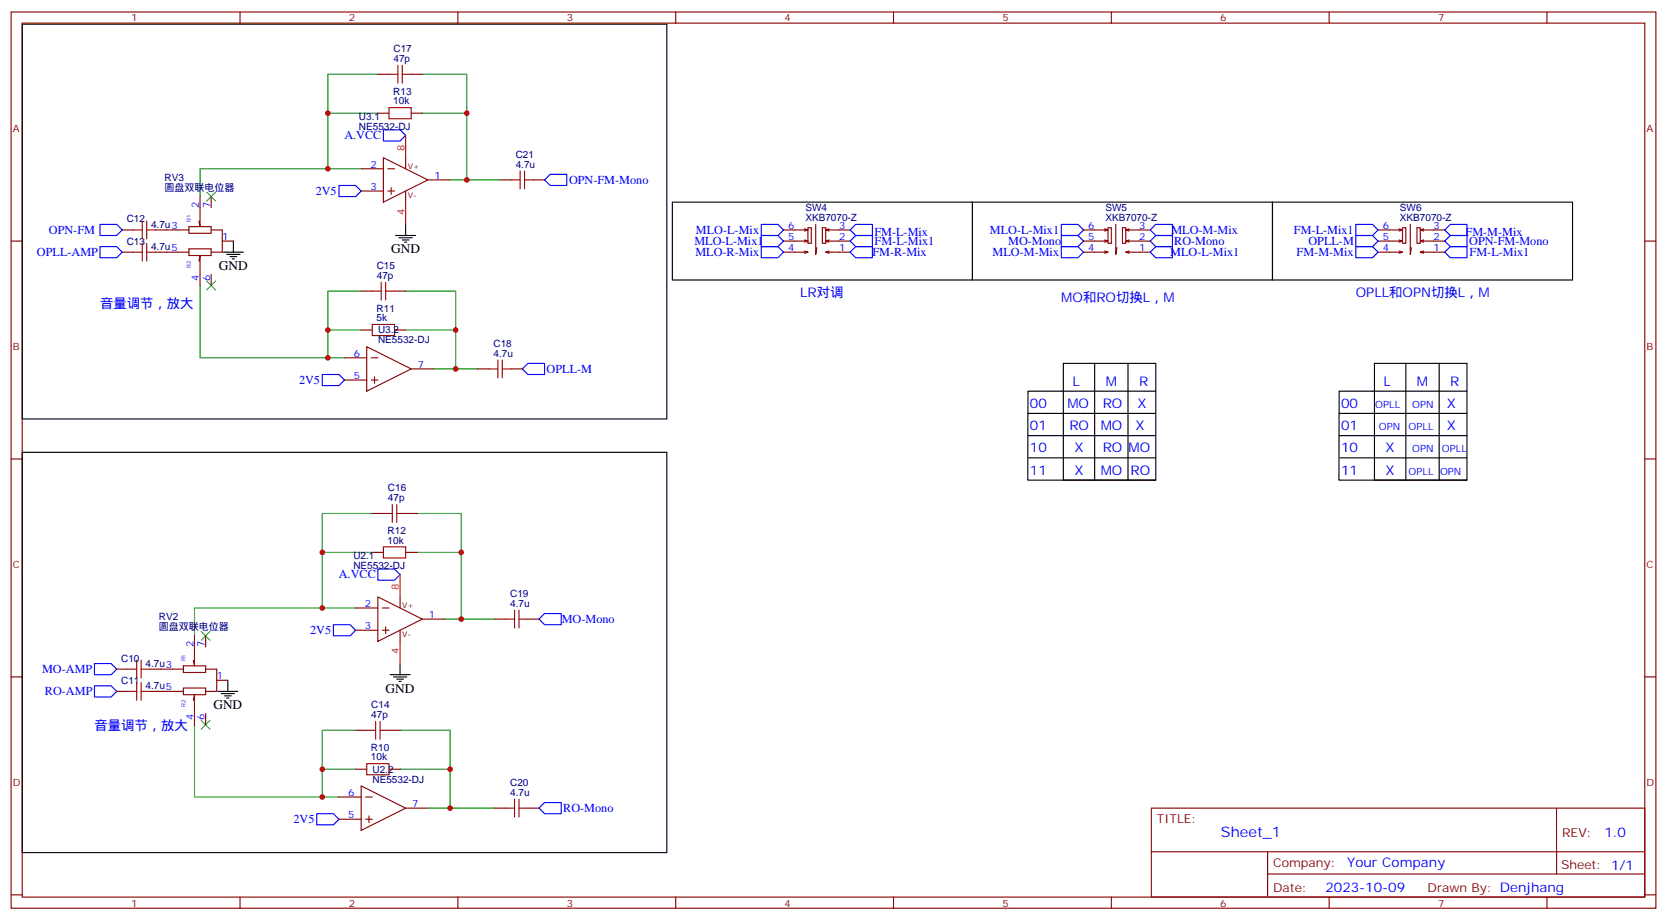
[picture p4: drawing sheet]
<svg xmlns="http://www.w3.org/2000/svg" width="529mm" height="292mm" viewBox="0 0 529 292" stroke-linecap="round" stroke-linejoin="round" font-family="sans-serif">
<g fill="none" stroke="#870000" stroke-width=".35">
<path d="M3.5 3.8h522.1v284.3h-522.1zM7.1 7.3h515v277.3h-515zM76.2 3.8v3.5M145.3 3.8v3.5M214.5 3.8v3.5M283.6 3.8v3.5M352.8 3.8v3.5M421.9 3.8v3.5M491.1 3.8v3.5M119.9 23.6h3.6M119.9 35.9h3.6M130.5 23.6h3.6"/>
<path d="M130.5 35.9h3.6M114.7 53.6h7M121.7 50l14.1 7.1-14.1 7zM123.1 53.6h2.1M124.2 59.5v2.2M128.8 50v3.6M135.8 57.1h7.1M158.7 57.1h3.6M169.3 57.1h3.6M3.5 76.5h3.6M38.8 73h3.5M49.4 73h10.6"/>
<path d="M60 71.9h7v2.1h-7zM60 79h7v2.1h-7zM63.5 62.4v9.5l-.4-1.8M67 73h3.6v7h-3.6M67 62.4v3.5M70.6 76.5h3.5M114.7 60.6h7M123.1 60.6h2.1M128.8 60.6v3.5M255.4 79.7l1.1 .3h-7.8M255.4 76.1l1.1 .4h-7.8M255.4 72.6l1.1 .4h-7.8"/>
<path d="M256.5 72.2h1v5h-1zM256.5 76.5l-1.1 .3M256.5 73l-1.1 .3M258.9 71.2v9.5l.4-2.1M261.1 72.2h1v5h-1zM262.1 76.5l1.1 .3M262.1 73l1.1 .3M263.2 79.7l-1.1 .3h7.8M263.2 76.1l-1.1 .4h7.8M263.2 72.6l-1.1 .4h7.8M350.7 79.7l1 .3h-7.7M350.7 76.1l1 .4h-7.7"/>
<path d="M350.7 72.6l1 .4h-7.7M351.7 72.2h1.1v5h-1.1zM351.7 76.5l-1 .3M351.7 73l-1 .3M354.2 71.2v9.5l.3-2.1M356.3 72.2h1.1v5h-1.1zM357.4 76.5l1 .3M357.4 73l1 .3M358.4 79.7l-1 .3h7.7M358.4 76.1l-1 .4h7.7M358.4 72.6l-1 .4h7.7M444.1 79.7l1.1 .3h-7.8"/>
<path d="M444.1 76.1l1.1 .4h-7.8M444.1 72.6l1.1 .4h-7.8M445.2 72.2h1.1v5h-1.1zM445.2 76.5l-1.1 .3M445.2 73l-1.1 .3M447.7 71.2v9.5l.3-2.1M449.8 72.2h1v5h-1zM450.8 76.5l1.1 .3M450.8 73l1.1 .3M451.9 79.7l-1.1 .3h7.8M451.9 76.1l-1.1 .4h7.8M451.9 72.6l-1.1 .4h7.8"/>
<path d="M522.1 76.5h3.5M38.8 80h3.5M49.4 80h10.6M63.1 82.8l.4-1.7v9.5M67 87.1v3.5M114.7 92.4h3.5M125.2 92.4h3.6M256.5 80l-1.1 .4M262.1 80l1.1 .4M351.7 80l-1 .4M357.4 80l1 .4M445.2 80l-1.1 .4"/>
<path d="M450.8 80l1.1 .4M109.4 113.5h7M114.7 104.7h3.5M116.4 110l14.1 7.1-14.1 7zM117.8 113.5h2.1M118.9 119.5v2.1M125.2 104.7h3.6M130.5 117.1h7.1M151.7 117.1h3.5M162.3 117.1h3.5M109.4 120.6h7M117.8 120.6h2.1"/>
<path d="M3.5 145.6h3.6M522.1 145.6h3.5M118.2 162.9h3.5M118.2 175.3h3.5M128.8 162.9h3.5M128.8 175.3h3.5M112.9 192.9h7M112.9 200h7M119.9 189.4l14.2 7-14.2 7.1zM121.4 192.9h2.1M121.4 200h2.1M122.4 198.9v2.1"/>
<path d="M127 189.4v3.5M127 200v3.5M134.1 196.4h7M157 196.4h3.5M167.6 196.4h3.5M3.5 214.8h3.6M37 219.4h3.6M37 212.3h3.6M47.6 219.4h10.6M47.6 212.3h10.6M58.2 211.2h7.1v2.2h-7.1zM58.2 218.3h7.1v2.1h-7.1z"/>
<path d="M61.7 201.7v9.5l-.3-1.7M65.3 212.3h3.5v7.1h-3.5M65.3 201.7v3.5M68.8 215.8h3.5M522.1 214.8h3.5M61.4 222.2l.3-1.8v9.5M65.3 226.4v3.5M112.9 231.7h3.5M123.5 231.7h3.5M107.6 252.9h7.1M107.6 259.9h7.1M112.9 244.1h3.5"/>
<path d="M114.7 249.3l14.1 7.1-14.1 7.1zM116.1 252.9h2.1M116.1 259.9h2.1M117.1 258.9v2.1M123.5 244.1h3.5M128.8 256.4h7M157 256.4h3.5M167.6 256.4h3.5M365.5 256.4h156.6v28.2h-156.6zM494.1 256.4v20.9M365.5 270.2h156.5M402.4 277.3h119.6"/>
<path d="M402.4 270.2v14.2M3.5 283.9h3.6M76.2 284.6v3.5M145.3 284.6v3.5M214.5 284.6v3.5M283.6 284.6v3.5M352.8 284.6v3.5M421.9 284.6v3.5M491.1 284.6v3.5M522.1 283.9h3.5"/>
</g>
<g fill="none" stroke="#00f" stroke-width=".35">
<path d="M107.6 58.8h5.3l1.8 1.8-1.8 1.8h-5.3zM121.7 41.2h5.3l1.8 1.8-1.8 1.7h-5.3zM172.9 57.1l1.7-1.8h5.3v3.5h-5.3zM31.7 71.2h5.3l1.8 1.8-1.8 1.7h-5.3zM31.7 78.2h5.3l1.8 1.8-1.8 1.8h-5.3zM241.7 74.7h5.2l1.8 1.8-1.8 1.7h-5.2zM241.7 71.2h5.2l1.8 1.8-1.8 1.7h-5.2zM241.7 78.2h5.2l1.8 1.8-1.8 1.8h-5.2zM271.6 74.7h5.3v3.5h-5.3l-1.7-1.7zM271.6 71.2h5.3v3.5h-5.3l-1.7-1.7zM271.6 78.2h5.3v3.6h-5.3l-1.7-1.8zM336.9 74.7h5.3l1.8 1.8-1.8 1.7h-5.3z"/>
<path d="M336.9 78.2h5.3l1.8 1.8-1.8 1.8h-5.3zM336.9 71.2h5.3l1.8 1.8-1.8 1.7h-5.3zM365.1 76.5l1.8-1.8h5.3v3.5h-5.3zM365.1 73l1.8-1.8h5.3v3.5h-5.3zM430.4 71.2h5.3l1.7 1.8-1.7 1.7h-5.3zM430.4 78.2h5.3l1.7 1.8-1.7 1.8h-5.3zM430.4 74.7h5.3l1.7 1.8-1.7 1.7h-5.3zM458.6 73l1.8-1.8h5.3v3.5h-5.3zM458.6 76.5l1.8-1.8h5.3v3.5h-5.3zM365.1 80l1.8-1.8h5.3v3.6h-5.3zM458.6 80l1.8-1.8h5.3v3.6h-5.3zM102.3 118.8h5.3l1.8 1.8-1.8 1.7h-5.3z"/>
<path d="M165.8 117.1l1.8-1.8h5.3v3.5h-5.3zM105.8 198.2h5.3l1.8 1.8-1.8 1.7h-5.3zM119.9 180.6h5.3l1.8 1.7-1.8 1.8h-5.3zM172.9 194.7h5.3v3.5h-5.3l-1.8-1.8zM30 210.5h5.3l1.7 1.8-1.7 1.8h-5.3zM30 217.6h5.3l1.7 1.8-1.7 1.7h-5.3zM100.5 258.2h5.3l1.8 1.7-1.8 1.8h-5.3zM172.9 254.6h5.3v3.6h-5.3l-1.8-1.8z"/>
</g>
<g fill="none" stroke="#008700" stroke-width=".35">
<path d="M119.9 23.6h-15.8v12.3M119.9 35.9h-15.8v17.7M134.1 23.6h14.1v12.3M134.1 35.9h14.1v21.2h-5.3M114.7 53.6h-51.2v8.8M148.2 57.1h10.5M63.5 90.6v22.9h45.9M114.7 92.4h-10.6v12.3M128.8 92.4h15.8v12.3M114.7 104.7h-10.6v8.8M128.8 104.7h15.8v12.4h-7M144.6 117.1h7.1"/>
<path d="M118.2 162.9h-15.9v12.4M118.2 175.3h-15.9v17.6M132.3 162.9h14.1v12.4M132.3 175.3h14.1v21.1h-5.3M112.9 192.9h-51.2v8.8M146.4 196.4h10.6M61.7 229.9v23h45.9M112.9 231.7h-10.6v12.4M127 231.7h15.9v12.4M112.9 244.1h-10.6v8.8M127 244.1h15.9v12.3h-7.1M142.9 256.4h14.1"/>
</g>
<g fill="none" stroke="#a10000" stroke-width=".35">
<path d="M123.5 34.1h7v3.6h-7zM123.5 23.6h2.8M126.3 20.7v5.7M127.7 23.6h2.8M127.7 20.7v5.7M162.3 57.1h2.8M165.1 54.3v5.6M166.5 54.3v5.6M166.5 57.1h2.8M42.3 73h2.9M45.2 70.1v5.7M45.2 77.2v5.6"/>
<path d="M46.6 70.1v5.7M46.6 77.2v5.6M46.6 73h2.8M42.3 80h2.9M46.6 80h2.8M118.2 92.4h2.8M121 89.5v5.7M122.4 92.4h2.8M122.4 89.5v5.7M118.2 102.9h7v3.6h-7zM155.2 117.1h2.8M158 114.2v5.7"/>
<path d="M159.5 114.2v5.7M159.5 117.1h2.8M121.7 173.5h7.1v3.5h-7.1zM121.7 162.9h2.8M124.5 160.1v5.6M125.9 162.9h2.9M125.9 160.1v5.6M160.5 196.4h2.8M163.3 193.6v5.6M164.7 193.6v5.6M164.7 196.4h2.9M40.6 219.4h2.8"/>
<path d="M40.6 212.3h2.8M43.4 209.5v5.6M43.4 216.5v5.7M44.8 219.4h2.8M44.8 209.5v5.6M44.8 216.5v5.7M44.8 212.3h2.8M116.4 231.7h2.8M119.2 228.9v5.6M120.6 231.7h2.9M120.6 228.9v5.6M116.4 242.3h7.1v3.5h-7.1z"/>
<path d="M160.5 256.4h2.8M163.3 253.6v5.6M164.7 253.6v5.6M164.7 256.4h2.9"/>
</g>
<g fill="none" stroke="#000" stroke-width=".35">
<path d="M7.1 7.7h204.6v125.2h-204.6zM74.1 76.5v3.5M125.6 74.7h6.3M126.6 75.4h4.3M127.7 76.1h2.1M128.4 76.8h.7M128.8 71.2v3.5M213.4 64.1h95.3v24.7h-95.3zM308.7 64.1h95.2v24.7h-95.2zM403.9 64.1h95.3v24.7h-95.3zM70.9 80h6.4M72 80.7h4.2"/>
<path d="M73 81.4h2.1M73.7 82.1h.7M337.5 115.3h29.4v37h-29.4zM347.5 115.3v37M358.1 115.3v37M436.3 115.3h29.4v37h-29.4zM446.3 115.3v37M456.8 115.3v37M326.3 138.2h40.6M326.3 131.2h40.6M366.9 124.1h-40.6l-.1 28.2h40.6M425.1 138.2h40.6"/>
<path d="M425.1 131.2h40.6M465.7 124.1h-40.6l-.1 28.2h40.6M7.1 143.5h204.6v127h-204.6zM326.5 145.3h40.2M425.3 145.3h40.2M69.1 219.4h6.4M72.3 215.8v3.6M123.8 214.1h6.4M124.9 214.8h4.2M125.9 215.5h2.2M126.6 216.2h.8M127 210.5v3.6"/>
<path d="M70.2 220.1h4.2M71.3 220.8h2.1M72 221.5h.7"/>
</g>
<path d="M65.6 61l2.8 2.8M68.4 61l-2.8 2.8M65.6 89.2l2.8 2.8M68.4 89.2l-2.8 2.8M63.9 200.3l2.8 2.8M66.7 200.3l-2.8 2.8M63.9 228.5l2.8 2.9M66.7 228.5l-2.8 2.9" fill="none" stroke="#3c3" stroke-width=".35"/>
<path d="M128.8 43v7M128.8 64.1v7.1M127 182.3v7.1M127 203.5v7" fill="none" stroke="#f00" stroke-width=".35"/>
<g fill="#c00">
<circle cx="144.6" cy="117.1" r=".88"/>
<circle cx="148.2" cy="57.1" r=".88"/>
<circle cx="148.2" cy="35.9" r=".88"/>
<circle cx="104.1" cy="35.9" r=".88"/>
<circle cx="104.1" cy="53.6" r=".88"/>
<circle cx="144.6" cy="104.7" r=".88"/>
<circle cx="104.1" cy="104.7" r=".88"/>
<circle cx="104.1" cy="113.5" r=".88"/>
<circle cx="142.9" cy="256.4" r=".88"/>
<circle cx="146.4" cy="196.4" r=".88"/>
<circle cx="146.4" cy="175.3" r=".88"/>
<circle cx="102.3" cy="175.3" r=".88"/>
<circle cx="102.3" cy="192.9" r=".88"/>
<circle cx="142.9" cy="244.1" r=".88"/>
<circle cx="102.3" cy="244.1" r=".88"/>
<circle cx="102.3" cy="252.9" r=".88"/>
</g>
<text font-size="4.6" fill="#00f" x="387.6" y="265.4">Sheet_1</text>
<g font-size="4.2">
<text x="124.2" y="80.4">GND</text>
<text x="69.5" y="85.7">GND</text>
<text x="122.4" y="219.7">GND</text>
<text x="67.7" y="225">GND</text>
</g>
<g font-size="4.2" fill="#00f">
<text x="254" y="94.1">LR对调</text>
<text x="336.9" y="95.9">MO和RO切换L，M</text>
<text x="430.4" y="94.1">OPLL和OPN切换L，M</text>
<text x="31.7" y="97.6">音量调节，放大</text>
<text x="340.4" y="122.3">L</text>
<text x="351" y="122.3">M</text>
<text x="361.6" y="122.3">R</text>
<text x="439.2" y="122.3">L</text>
<text x="449.8" y="122.3">M</text>
<text x="460.4" y="122.3">R</text>
<text x="326.9" y="129.4">00</text>
<text x="338.8" y="129.4">MO</text>
<text x="350" y="129.4">RO</text>
<text x="361.1" y="129.4">X</text>
<text x="425.7" y="129.4">00</text>
<text x="459.2" y="129.4">X</text>
<text x="326.9" y="136.5">01</text>
<text x="339.4" y="136.5">RO</text>
<text x="349.4" y="136.5">MO</text>
<text x="360.5" y="136.5">X</text>
<text x="425.7" y="136.5">01</text>
<text x="459.2" y="136.5">X</text>
<text x="326.9" y="143.5">10</text>
<text x="341.1" y="143.5">X</text>
<text x="350" y="143.5">RO</text>
<text x="358.2" y="143.5">MO</text>
<text x="425.7" y="143.5">10</text>
<text x="439.8" y="143.5">X</text>
<text x="326.9" y="150.6">11</text>
<text x="341.1" y="150.6">X</text>
<text x="349.4" y="150.6">MO</text>
<text x="358.9" y="150.6">RO</text>
<text x="425.7" y="150.6">11</text>
<text x="439.8" y="150.6">X</text>
<text x="30" y="231.7">音量调节，放大</text>
<text x="509.3" y="265.7">1.0</text>
<text x="427.7" y="275.2">Your Company</text>
<text x="420.7" y="283">2023-10-09</text>
</g>
<g font-size="3.9" fill="#00f">
<text x="109.3" y="44.2">A.VCC</text>
<text x="180.6" y="58.3">OPN-FM-Mono</text>
<text x="100.2" y="61.9">2V5</text>
<text x="15.5" y="74.3">OPN-FM</text>
<text x="220.4" y="77.8">MLO-L-Mix1</text>
<text x="220.9" y="74.2">MLO-L-Mix</text>
<text x="277.6" y="74.7">FM-L-Mix</text>
<text x="277.6" y="77.8">FM-L-Mix1</text>
<text x="314.2" y="74.2">MLO-L-Mix1</text>
<text x="320" y="77.8">MO-Mono</text>
<text x="371.8" y="74.2">MLO-M-Mix</text>
<text x="372.8" y="77.8">RO-Mono</text>
<text x="410.7" y="74.2">FM-L-Mix1</text>
<text x="415.3" y="77.8">OPLL-M</text>
<text x="465.2" y="74.7">FM-M-Mix</text>
<text x="466.4" y="77.8">OPN-FM-Mono</text>
<text x="11.7" y="81.3">OPLL-AMP</text>
<text x="220.7" y="81.3">MLO-R-Mix</text>
<text x="276.9" y="81.3">FM-R-Mix</text>
<text x="315.1" y="81.3">MLO-M-Mix</text>
<text x="371.5" y="81.3">MLO-L-Mix1</text>
<text x="411.6" y="81.3">FM-M-Mix</text>
<text x="466.5" y="81.3">FM-L-Mix1</text>
<text x="173.5" y="118.3">OPLL-M</text>
<text x="94.9" y="121.8">2V5</text>
<text x="107.6" y="183.5">A.VCC</text>
<text x="178.3" y="197.7">MO-Mono</text>
<text x="98.5" y="201.2">2V5</text>
<text x="13.4" y="213.6">MO-AMP</text>
<text x="14.3" y="220.6">RO-AMP</text>
<text x="178.8" y="257.7">RO-Mono</text>
<text x="93.2" y="261.2">2V5</text>
</g>
<g font-size="3.9" fill="#800">
<text x="367.2" y="261">TITLE:</text>
<text x="495.9" y="265.7">REV:</text>
<text x="404.1" y="275.2">Company:</text>
<text x="495.5" y="275.8">Sheet: 1/1</text>
<text x="404.1" y="282.9">Date:</text>
<text x="453.2" y="282.9">Drawn By: Denjhang</text>
</g>
<g font-size="3.2" fill="#800">
<text x="41.6" y="6.8">1</text>
<text x="110.8" y="6.8">2</text>
<text x="179.9" y="6.8">3</text>
<text x="249.1" y="6.8">4</text>
<text x="318.2" y="6.8">5</text>
<text x="387.3" y="6.8">6</text>
<text x="456.5" y="6.8">7</text>
<text x="4.1" y="41.9">A</text>
<text x="522.6" y="41.9">A</text>
<text x="4.1" y="111.1">B</text>
<text x="522.6" y="111.1">B</text>
<text x="4.1" y="180.2">C</text>
<text x="522.6" y="180.2">C</text>
<text x="4.1" y="249.3">D</text>
<text x="522.6" y="249.3">D</text>
<text x="41.6" y="287.6">1</text>
<text x="110.8" y="287.6">2</text>
<text x="179.9" y="287.6">3</text>
<text x="249.1" y="287.6">4</text>
<text x="318.2" y="287.6">5</text>
<text x="387.3" y="287.6">6</text>
<text x="456.5" y="287.6">7</text>
</g>
<g font-size="3.2" fill="#000080">
<text x="124.9" y="16.5">C17</text>
<text x="124.9" y="19.7">47p</text>
<text x="124.8" y="33.1">10k</text>
<text x="124.8" y="30.1">R13</text>
<text x="113.9" y="41.2">NE5532-DJ</text>
<text x="113.9" y="38">U3.1</text>
<text x="163.7" y="53.2">4.7u</text>
<text x="163.7" y="50">C21</text>
<text x="52.2" y="57.5">RV3</text>
<text x="52.2" y="60.6">圆盘双联电位器</text>
<text x="40.2" y="70.6">C12</text>
<text x="255.7" y="70.1">XKB7070-Z</text>
<text x="255.7" y="67.1">SW4</text>
<text x="350.9" y="70.1">XKB7070-Z</text>
<text x="350.9" y="67.1">SW5</text>
<text x="444.4" y="70.1">XKB7070-Z</text>
<text x="444.4" y="67.1">SW6</text>
<text x="40.2" y="77.6">C13</text>
<text x="47.9" y="72.3">4.7u3</text>
<text x="47.9" y="79.4">4.7u5</text>
<text x="119.6" y="88.5">47p</text>
<text x="119.6" y="85.3">C15</text>
<text x="119.5" y="101.9">5k</text>
<text x="119.5" y="98.8">R11</text>
<text x="120" y="105.8">U3.2</text>
<text x="120" y="108.9">NE5532-DJ</text>
<text x="156.7" y="113.2">4.7u</text>
<text x="156.7" y="110">C18</text>
<text x="123.1" y="155.9">C16</text>
<text x="123.1" y="159">47p</text>
<text x="123.1" y="172.4">10k</text>
<text x="123.1" y="169.4">R12</text>
<text x="112.2" y="177.4">U2.1</text>
<text x="112.2" y="180.6">NE5532-DJ</text>
<text x="161.9" y="189.3">C19</text>
<text x="50.4" y="196.8">RV2</text>
<text x="161.9" y="192.5">4.7u</text>
<text x="50.4" y="200">圆盘双联电位器</text>
<text x="38.5" y="209.9">C10</text>
<text x="46.2" y="211.7">4.7u3</text>
<text x="38.5" y="217">C11</text>
<text x="46.2" y="218.7">4.7u5</text>
<text x="117.8" y="227.8">47p</text>
<text x="117.8" y="224.6">C14</text>
<text x="117.8" y="238.2">R10</text>
<text x="117.8" y="241.2">10k</text>
<text x="118.2" y="245.1">U2.2</text>
<text x="118.2" y="248.3">NE5532-DJ</text>
<text x="161.9" y="249.3">C20</text>
<text x="161.9" y="252.5">4.7u</text>
</g>
<g font-size="3.2" fill="#f00">
<text x="128.4" y="47.9" transform="rotate(-90 128.4 47.9)">8</text>
<text x="128.4" y="68.3" transform="rotate(-90 128.4 68.3)">4</text>
<text x="126.6" y="187.3" transform="rotate(-90 126.6 187.3)">8</text>
<text x="126.6" y="207.6" transform="rotate(-90 126.6 207.6)">4</text>
</g>
<g font-size="3.2" fill="#00f">
<text x="117.6" y="53.2">2</text>
<text x="137.9" y="56.7">1</text>
<text x="63.1" y="65.9" transform="rotate(-90 63.1 65.9)">2</text>
<text x="66.7" y="65.9" transform="rotate(-90 66.7 65.9)">7</text>
<text x="117.6" y="60.3">3</text>
<text x="70.6" y="76.1">1</text>
<text x="250.2" y="76.1">5</text>
<text x="250.2" y="72.6">6</text>
<text x="266.3" y="76.1">2</text>
<text x="266.3" y="72.6">3</text>
<text x="345.5" y="76.1">5</text>
<text x="345.5" y="72.6">6</text>
<text x="361.6" y="76.1">2</text>
<text x="361.6" y="72.6">3</text>
<text x="439" y="76.1">5</text>
<text x="439" y="72.6">6</text>
<text x="455.1" y="76.1">2</text>
<text x="455.1" y="72.6">3</text>
<text x="250.2" y="79.7">4</text>
<text x="266.3" y="79.7">1</text>
<text x="345.5" y="79.7">4</text>
<text x="361.6" y="79.7">1</text>
<text x="439" y="79.7">4</text>
<text x="455.1" y="79.7">1</text>
<text x="63.1" y="89.1" transform="rotate(-90 63.1 89.1)">4</text>
<text x="66.7" y="89.1" transform="rotate(-90 66.7 89.1)">6</text>
<text x="112.3" y="113.2">6</text>
<text x="132.6" y="116.7">7</text>
<text x="112.3" y="120.2">5</text>
<text x="436.6" y="129.4">OPLL</text>
<text x="448.3" y="129.4">OPN</text>
<text x="437.7" y="136.5">OPN</text>
<text x="447.1" y="136.5">OPLL</text>
<text x="448.3" y="143.5">OPN</text>
<text x="457.7" y="143.5">OPLL</text>
<text x="447.1" y="150.6">OPLL</text>
<text x="457.1" y="150.6">OPN</text>
<text x="115.8" y="192.5">2</text>
<text x="136.2" y="196.1">1</text>
<text x="115.8" y="199.6">3</text>
<text x="61.4" y="205.2" transform="rotate(-90 61.4 205.2)">2</text>
<text x="64.9" y="205.2" transform="rotate(-90 64.9 205.2)">7</text>
<text x="68.8" y="215.5">1</text>
<text x="61.4" y="228.4" transform="rotate(-90 61.4 228.4)">4</text>
<text x="64.9" y="228.4" transform="rotate(-90 64.9 228.4)">6</text>
<text x="110.5" y="252.5">6</text>
<text x="130.9" y="256">7</text>
<text x="110.5" y="259.6">5</text>
</g>
<g font-size="2.5" fill="#800">
<text x="129.5" y="53.6">V+</text>
<text x="129.5" y="62.7">V-</text>
<text x="127.7" y="192.9">V+</text>
<text x="127.7" y="202.1">V-</text>
</g>
<g font-size="1.8" fill="#00f">
<text x="60.6" y="70.5" transform="rotate(-90 60.6 70.5)">R1</text>
<text x="60.6" y="85" transform="rotate(-90 60.6 85)">R2</text>
<text x="58.9" y="209.9" transform="rotate(-90 58.9 209.9)">R1</text>
<text x="58.9" y="224.3" transform="rotate(-90 58.9 224.3)">R2</text>
</g>
</svg>
